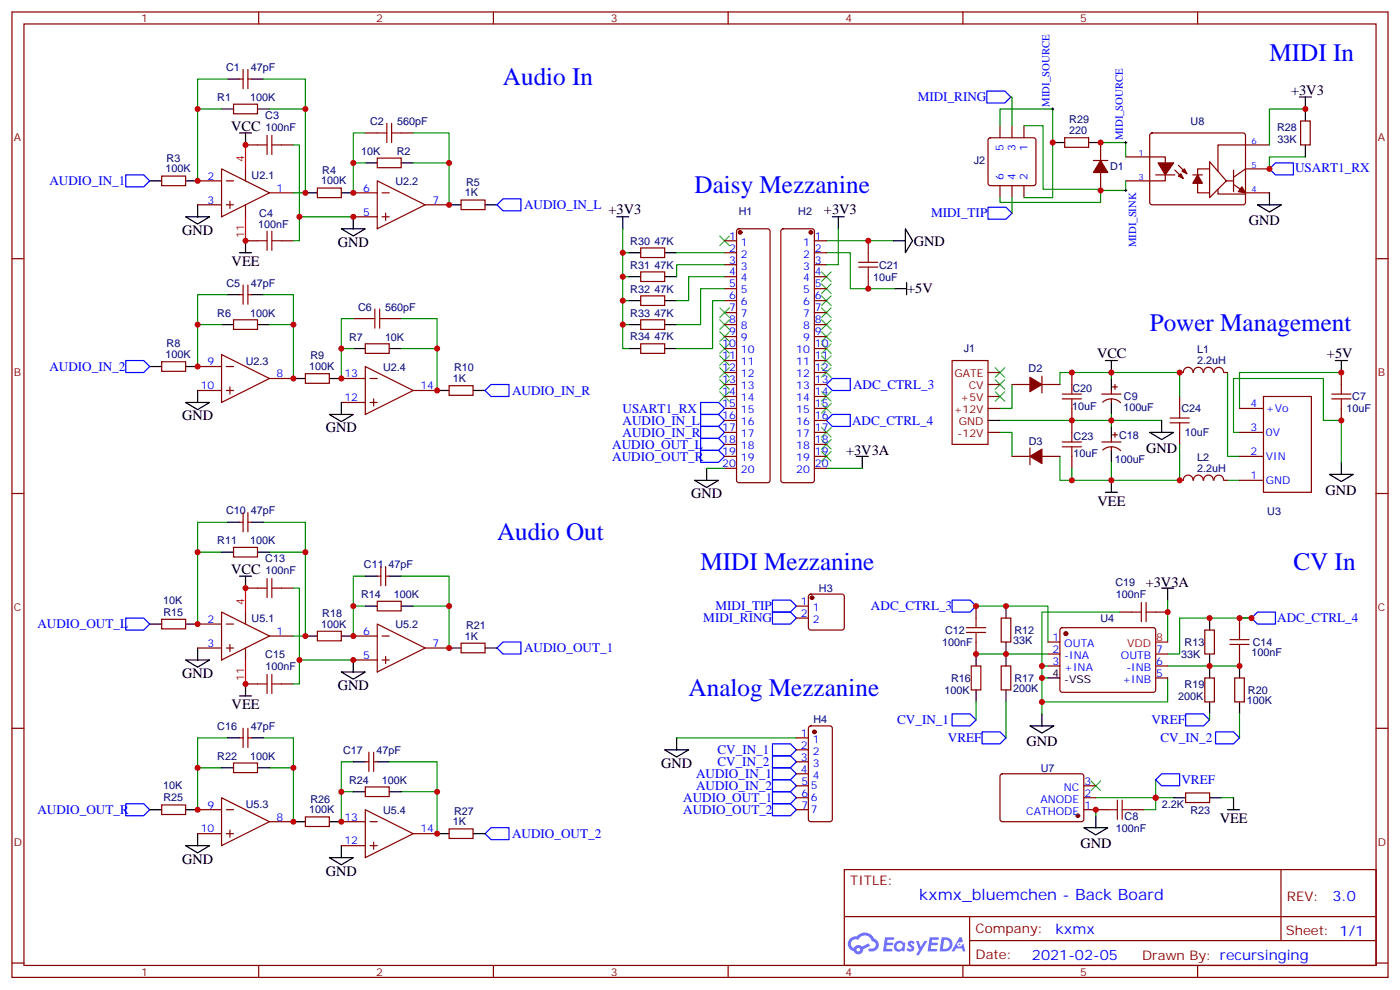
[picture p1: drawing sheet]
<svg xmlns="http://www.w3.org/2000/svg" width="412mm" height="292mm" viewBox="0 0 412 292" stroke-linecap="round" stroke-linejoin="round" font-family="sans-serif">
<g fill="none" stroke="#870000" stroke-width=".35">
<path d="M3.5 3.5h405.4v284.4h-405.4zM7.1 7.1h398.2v277.2h-398.2zM76.2 3.5v3.6M145.3 3.5v3.6M214.5 3.5v3.6M283.6 3.5v3.6M352.8 3.5v3.6M3.5 76.2h3.6M405.3 76.2h3.6M3.5 145.3h3.6M405.3 145.3h3.6M3.5 214.5h3.6"/>
<path d="M405.3 214.5h3.6M248.7 256.1h156.6v28.2h-156.6zM377.3 256.1v20.9M248.7 270h156.5M285.6 277h119.6M285.6 270v14.1M3.5 283.6h3.6M76.2 284.3v3.6M145.3 284.3v3.6M214.5 284.3v3.6M283.6 284.3v3.6M352.8 284.3v3.6"/>
<path d="M405.3 283.6h3.6"/>
</g>
<g fill="#5487ff">
<path d="M267.7 277.3a1.22 1.22 0 0 1 1.7 .3l-.4 .5a.47 .47 0 0 0-.3-.4 .47 .47 0 0 0-.5 .2l.1 .3a1.14 1.14 0 0 1 .8 1.7 1.14 1.14 0 0 1-1.9 0l-.2-.2 .5-.5 .7 .4a.29 .29 0 0 0 .3-.3 .29 .29 0 0 0-.2-.3 1.04 1.04 0 0 1-.6-1.7z"/>
<path d="M260.7 276h2.4l.3 .2-.2 .5-1.8 .1-.1 .8h1.5l.3 .4-.3 .4h-1.6l-.2 1.1h1.7l.2 .3-.2 .3-2.6 .1z"/>
<path d="M273.8 276h2.4l.3 .2-.1 .5-1.8 .1-.2 .8h1.6l.3 .4-.4 .4h-1.6l-.1 1.1h1.7l.2 .3-.2 .3-2.6 .1z"/>
<path d="M282.6 276.1h.7l.3 1.2-.6 .3a.69 .69 0 0 0-1 .3 .69 .69 0 0 0 .4 1 .69 .69 0 0 0 .9-.7l.5-.2 .6 2.2h-.8l-.2-.9h-1.8l-.5 .9h-.8z"/>
<path d="M269.8 277.1h.8l.6 1.8 1.1-1.8h.9l-2.6 4.2h-.8l.9-1.5z"/>
<path d="M277.4 276.1l-.6 4.1h1.3a2.11 2.11 0 0 0 2.5-2.1 2.11 2.11 0 0 0-2.5-2zM278.1 276.8a1.39 1.39 0 0 1 1.7 1.4 1.39 1.39 0 0 1-1.8 1.3h-.3z"/>
<path d="M263.7 277.7a1.54 1.54 0 0 0-.1 2.1 1.54 1.54 0 0 0 2.2 .2l.6 .2 .3-2.3-.2-.2-.4-.1a1.49 1.49 0 0 0-2.4 .1zM264 278.7a.94 .94 0 0 1 1.8 0 .94 .94 0 0 1-1.8 0z"/>
<path d="M250.4 276.4a2.18 2.18 0 0 0 1.1 3.7 1.44 1.44 0 0 0 1.6 1 1.44 1.44 0 0 0 1.2-1.5l2-1-.5-.8-1.9 1a1.47 1.47 0 0 0-2.4 .4 1.39 1.39 0 0 1-.7-1.9 1.39 1.39 0 0 1 2-.5 2.12 2.12 0 0 1 2.2-1.3 2.12 2.12 0 0 1 1.9 1.7 1.14 1.14 0 0 1 1.1 1.4 1.14 1.14 0 0 1-1.7 .8 .43 .43 0 0 0-.5 .3 .43 .43 0 0 0 .4 .5 1.98 1.98 0 0 0 2.5-1.2 1.98 1.98 0 0 0-1.2-2.5 3.1 3.1 0 0 0-5.3-.7l-.9 .1zM252.3 279.7a.55 .55 0 0 1 1.1 0 .55 .55 0 0 1-1.1 0z"/>
<circle cx="282.6" cy="278.1" r=".26"/>
</g>
<g fill="none" stroke="#008700" stroke-width=".35">
<path d="M65.3 32.1h-7.1v21.2M67 23.3h-8.8v8.8M77.6 23.3h12.4v8.8M79.4 32.1h10.6v24.7h-3.6M107.6 39.2h-3.5v8.8M121.7 39.2h10.6v8.8M294.6 37v-4.9h15.5v26.1h-8.5M297.7 28.6h.4v8.4M301.6 37h5.7v18.7h16.9v3.9h-29.6v-1.4M384.5 32.1h-10.6v10.6M86.4 42.7h1.8v28.2h-1.8M107.6 48h-3.5v8.8"/>
<path d="M121.7 48h10.6v12.3M298.1 58.2v4.6M324.2 42h7.4v4.2M331.6 53.3v2.8h-7.4M384.5 46.2h-10.6v3.5M88.2 63.9h15.9M183.4 67.4v7h1.8M183.4 74.4v7.1h1.8M199.3 74.4h14.1M213.4 78h-14.1v3.5M243.4 74.4h7.1v10.6h13M243.4 70.9h19.8"/>
<path d="M246.9 67.4v10.6h-3.5M65.3 95.6h-7.1v12.4M67 86.8h-8.8v8.8M77.6 86.8h8.8v8.8M79.4 95.6h7v15.9M104.1 93.8h-3.6v8.9M118.2 93.8h10.6v8.9M183.4 81.5v7h1.8M183.4 88.5v7.1h1.8M183.4 95.6v7.1h1.8M213.4 81.5h-10.6v7h-3.5M213.4 85h-7v10.6h-7.1"/>
<path d="M213.4 88.5h-3.5v14.2h-10.6M104.1 102.7h-3.6v8.8M118.2 102.7h10.6v12.3M298.1 113.2v7.1h-3.5M312.2 113.2v-3.5h35.3v7.1M327.4 109.7v1.8M361.6 109.7v24.7h3.5M395.1 109.7h-30v10.6M208.1 137.9h5.3M243.4 137.9h10.6M294.6 127.4h3.5v7M294.6 123.8h47.6"/>
<path d="M312.2 134.4v7.1h15.2M315.7 137.9v3.6M327.4 122.1v3.5M327.4 136.2v5.3M347.5 130.9v10.6h-20.1M365.1 127.4h-1.7v-15.9h26.4v12.3h5.3v12.4M67 153.8h-8.8v8.8M77.6 153.8h12.4v8.8M361.6 141.5h3.5M65.3 162.6h-7.1v21.2M79.4 162.6h10.6v24.7h-3.6M86.4 173.2h1.8v28.2h-1.8"/>
<path d="M107.6 169.7h-3.5v8.8M107.6 178.5h-3.5v8.8M118.2 169.7h14.1v8.8M121.7 178.5h10.6v12.4M287.5 178.5h21.2v10.6M344 176.7v12.4M88.2 194.4h15.9M287.5 192.6h21.2M308.7 196.1h-1.8v3.6M308.7 199.7h-1.8v10.6M329.8 180.3h-22.9v15.8M344 199.7v7h-37.1"/>
<path d="M344 196.1h21.1M365.1 182h3.6h-21.2v10.6h-3.5M67 217.3h-8.8v8.8M77.6 217.3h8.8v8.8M199.3 217.3h35.3M287.5 206.7v5.3M296.3 206.7v10.6M356.3 210.3v1.7M365.1 210.3v7M65.3 226.1h-7.1v12.4M79.4 226.1h7v15.9M104.1 224.4h-3.6v8.8"/>
<path d="M104.1 233.2h-3.6v8.8M114.7 224.4h14.1v8.8M118.2 233.2h10.6v12.3M322.8 234.9h22.9M322.8 238.5v1.7M340.4 229.7v8.8h-3.5M359.8 234.9h3.6"/>
</g>
<g fill="none" stroke="#3c3" stroke-width=".35">
<path d="M212 69.5l2.8 2.8M214.8 69.5l-2.8 2.8M212 94.2l2.8 2.8M212 97.7l2.8 2.8M212 90.7l2.8 2.8M214.8 94.2l-2.8 2.8M214.8 97.7l-2.8 2.8M214.8 90.7l-2.8 2.8M242 80.1l2.8 2.8M242 83.6l2.8 2.8M242 87.1l2.8 2.9M242 90.7l2.8 2.8"/>
<path d="M242 94.2l2.8 2.8M242 97.7l2.8 2.8M244.8 80.1l-2.8 2.8M244.8 83.6l-2.8 2.8M244.8 87.1l-2.8 2.9M244.8 90.7l-2.8 2.8M244.8 94.2l-2.8 2.8M244.8 97.7l-2.8 2.8M212 101.2l2.8 2.9M212 104.8l2.8 2.8M212 108.3l2.8 2.8M212 111.8l2.8 2.9"/>
<path d="M212 115.4l2.8 2.8M214.8 101.2l-2.8 2.9M214.8 104.8l-2.8 2.8M214.8 108.3l-2.8 2.8M214.8 111.8l-2.8 2.9M214.8 115.4l-2.8 2.8M242 101.2l2.8 2.9M242 104.8l2.8 2.8M242 108.3l2.8 2.8M242 115.4l2.8 2.8M242 118.9l2.8 2.8M244.8 101.2l-2.8 2.9"/>
<path d="M244.8 104.8l-2.8 2.8M244.8 108.3l-2.8 2.8M244.8 115.4l-2.8 2.8M244.8 118.9l-2.8 2.8M293.2 111.8l2.8 2.9M293.2 108.3l2.8 2.8M293.2 115.4l2.8 2.8M296 111.8l-2.8 2.9M296 108.3l-2.8 2.8M296 115.4l-2.8 2.8M242 125.9l2.8 2.9M242 129.5l2.8 2.8"/>
<path d="M242 133l2.8 2.8M244.8 125.9l-2.8 2.9M244.8 129.5l-2.8 2.8M244.8 133l-2.8 2.8M321.4 230l2.8 2.8M324.2 230l-2.8 2.8"/>
</g>
<g fill="none" stroke="#000" stroke-width=".35">
<path d="M65.3 32.1h3.5M67 23.3h3.6M70.6 39.2h3.5M72.3 39.2v3.5M74.1 23.3h3.5M75.8 32.1h3.6M382.8 28.6h3.5M384.5 28.6v7M44.1 53.3h3.5M54.7 53.3h3.5M90 56.8h3.5M100.5 56.8h3.6"/>
<path d="M107.6 48h3.5M118.2 48h3.5M310.1 42h3.5M320.7 42h3.5M373.9 56.8v3.5M384.5 42.7v3.5M54.7 63.9h7l-3.5 2.1zM58.2 60.3v3.6M70.6 74.4h3.5M72.3 70.9v3.5M100.5 67.4h7.1l-3.5 2.1zM104.1 63.9v3.5"/>
<path d="M132.3 60.3h3.5M142.9 60.3h3.5M181.7 63.9h3.5M183.4 63.9v3.5M185.2 74.4h3.5M195.8 74.4h3.5M245.2 63.9h3.5M246.9 63.9v3.5M263.2 70.9h3.5M266.7 67.4l2.1 3.5-2.1 3.5zM370.4 60.3h7.1l-3.6 2.1zM65.3 95.6h3.5"/>
<path d="M67 86.8h3.6M74.1 86.8h3.5M75.8 95.6h3.6M185.2 95.6h3.5M185.2 81.5h3.5M185.2 88.5h3.5M195.8 95.6h3.5M195.8 81.5h3.5M195.8 88.5h3.5M263.5 85h3.6M267.1 83.3v3.5M44.1 108h3.5"/>
<path d="M54.7 118.5h7l-3.5 2.2zM54.7 108h3.5M58.2 115v3.5M86.4 111.5h3.6M97 111.5h3.5M100.5 118.5v3.6M104.1 102.7h3.5M114.7 102.7h3.5M128.8 115h3.5M139.3 115h3.6M185.2 102.7h3.5M195.8 102.7h3.5"/>
<path d="M325.6 106.2h3.5M327.4 106.2v3.5M327.4 111.5v3.5M327.4 118.5v3.6M393.3 106.2h3.6M395.1 106.2v3.5M97 122.1h7.1l-3.6 2.1zM208.1 137.9v3.6M252.2 134.4h3.6M254 134.4v3.5M291 123.8h3.6M327.4 125.6v3.5"/>
<path d="M327.4 132.6v3.6M338.7 127.4h7l-3.5 2.1zM342.2 123.8v3.6M391.6 139.7h7l-3.5 2.1zM395.1 136.2v3.5M67 153.8h3.6M74.1 153.8h3.5M204.6 141.5h7.1l-3.6 2.1zM325.6 145h3.5M327.4 141.5v3.5M65.3 162.6h3.5M70.6 169.7h3.5"/>
<path d="M72.3 169.7v3.5M75.8 162.6h3.6M107.6 169.7h3.5M107.6 178.5h3.5M114.7 169.7h3.5M118.2 178.5h3.5M296.3 178.5v3.5M342.2 173.2h3.5M344 173.2v3.5M44.1 183.8h3.5M54.7 194.4h7l-3.5 2.1zM54.7 183.8h3.5"/>
<path d="M58.2 190.9v3.5M90 187.3h3.5M100.5 197.9h7.1l-3.5 2.1zM100.5 187.3h3.6M104.1 194.4v3.5M132.3 190.9h3.5M142.9 190.9h3.5M287.5 192.6v3.5M296.3 189.1v7M308.7 199.7h3.5M356.3 182v3.6M356.3 192.6v7.1"/>
<path d="M365.1 196.1v3.6M67 217.3h3.6M70.6 205h3.5M72.3 201.4v3.6M74.1 217.3h3.5M199.3 217.3v3.5M287.5 203.2v3.5M296.3 203.2v3.5M303.4 213.8h7l-3.5 2.1zM306.9 210.3v3.5M356.3 206.7v3.6M365.1 206.7v3.6"/>
<path d="M44.1 238.5h3.5M54.7 238.5h3.5M65.3 226.1h3.5M75.8 226.1h3.6M104.1 233.2h3.5M104.1 224.4h3.5M111.1 224.4h3.6M114.7 233.2h3.5M195.8 220.8h7l-3.5 2.2zM345.7 234.9h3.5M356.3 234.9h3.5M361.6 238.5h3.5"/>
<path d="M363.4 234.9v3.6M54.7 249.1h7l-3.5 2.1zM58.2 245.5v3.6M86.4 242h3.6M97 252.6h7.1l-3.6 2.1zM97 242h3.5M100.5 249.1v3.5M128.8 245.5h3.5M139.3 245.5h3.6M319.3 243.8h7l-3.5 2.1zM322.8 240.2v3.6"/>
</g>
<g fill="none" stroke="#870000" stroke-width=".35">
<path d="M68.8 30.7h7v2.8h-7zM70.6 23.3h1M71.6 20.5v5.6M73 20.5v5.6M73 23.3h1.1M107.6 39.2h3.5M118.2 39.2h3.5M294.6 37v3.6M298.1 37v3.6M301.6 37v3.6M338.9 39.4l.5-.2h26.8l.5 .2 .2 .5-.1 20-.6 .4h-27.1l-.4-.7v-19.7zM383.1 35.6h2.8v7.1h-2.8z"/>
<path d="M47.6 51.9h7.1v2.8h-7.1zM58.2 53.3h7.1M65.3 49.7l14.1 7.1-14.1 7.1zM66.7 53.3h2.1M67.7 59.3v2.1M72.3 49.7v3.6M72.3 42.7h3.5M79.4 56.8h7M82.9 42.7h3.5M93.5 55.4h7v2.8h-7zM104.1 56.8h7M111.1 46.6h7.1v2.8h-7.1z"/>
<path d="M111.1 53.3l14.1 7-14.1 7.1zM112.5 56.8h2.2M135.8 58.9h7.1v2.8h-7.1zM291.3 40.8l.4-.2h12.7l.5 .2 .3 .5v12.7l-.3 .5-.5 .2h-12.7l-.5-.3-.2-.4v-12.7zM294.6 54.7v3.5M298.1 54.7v3.5M301.6 54.7v3.5M313.6 40.6h7.1v2.8h-7.1zM322.1 47.3h4.2M324.2 42v5.3M324.2 50.8v5.3M331.6 46.2h11.7v7.1h-11.7"/>
<path d="M340.4 51.5h5.7M346.1 50.1l2.4 2.5M347.1 48.7l2.5 2.5M351.4 51.5h2.8M352.8 51.2v5.6h3.5M356.3 47.6l4.9 5.7-4.9 4.9zM356.3 49.7h-3.5v1.8M358.8 55.7v1.5h8.1M361.2 53.3h2.2M363.4 54.3l3.5 2.5h7M363.4 50.1v6.3M373.9 42.7h-15.1v7.7"/>
<path d="M373.9 49.7h-7l-3.5 2.5M58.2 60.3h7.1M66.7 60.3h2.1M72.3 60.3v3.6M72.3 70.9h3.5M82.9 70.9h3.5M104.1 63.9h7M112.5 63.9h2.2M113.6 62.8v2.1M125.2 60.3h7.1M188.7 73h7.1v2.8h-7.1zM213.4 70.9h3.6"/>
<path d="M213.4 74.4h3.6M213.4 78h3.6M217.2 67.6l.5-.2h8.4l.5 .2 .2 .5v73.4l-.2 .5-.5 .2h-8.4l-.5-.3-.2-.4v-73.4zM230.2 67.6l.5-.2h8.5l.5 .2 .2 .5v73.4l-.2 .5-.5 .2h-8.5l-.5-.3-.2-.4v-73.4zM239.9 70.9h3.5M239.9 74.4h3.5M239.9 78h3.5M255.8 70.9v3.5M68.8 94.2h7v2.8h-7zM70.6 86.8h1M71.6 84v5.6M73 84v5.6"/>
<path d="M73 86.8h1.1M104.1 93.8h3.5M114.7 93.8h3.5M188.7 80.1h7.1v2.8h-7.1zM188.7 87.1h7.1v2.9h-7.1zM188.7 94.2h7.1v2.8h-7.1zM213.4 81.5h3.6M213.4 85h3.6M213.4 88.5h3.6M213.4 92.1h3.6M213.4 95.6h3.6M213.4 99.1h3.6"/>
<path d="M239.9 81.5h3.5M239.9 85h3.5M239.9 88.5h3.5M239.9 92.1h3.5M239.9 95.6h3.5M239.9 99.1h3.5M255.8 81.5v3.5M47.6 106.5h7.1v2.9h-7.1zM58.2 108h7.1M58.2 115h7.1M65.3 104.4l14.1 7.1-14.1 7zM66.7 108h2.1"/>
<path d="M66.7 115h2.1M67.7 113.9v2.2M79.4 111.5h7M90 110.1h7v2.8h-7zM100.5 111.5h7.1M100.5 118.5h7.1M107.6 101.2h7.1v2.9h-7.1zM107.6 108l14.1 7-14.1 7.1zM109 111.5h2.1M109 118.5h2.1M110.1 117.5v2.1M121.7 115h7.1"/>
<path d="M132.3 113.6h7v2.8h-7zM188.7 101.2h7.1v2.9h-7.1zM213.4 116.8h3.6M213.4 113.2h3.6M213.4 109.7h3.6M213.4 102.7h3.6M213.4 106.2h3.6M239.9 116.8h3.5M239.9 113.2h3.5M239.9 109.7h3.5M239.9 102.7h3.5M239.9 106.2h3.5"/>
<path d="M280.5 106.2h10.5v24.7h-10.5zM291 116.8h3.6M291 113.2h3.6M291 109.7h3.6M298.1 113.2h5.3M306.9 110.8v4.9M306.9 113.2h5.3M315.7 109.7v3.5M324.6 116.1h5.6M324.8 118.4a3.8 3.8 0 0 1 5.3 .2M327.4 115v1.1M327.4 117.5v1"/>
<path d="M327.7 113.9h1.4M328.4 113.2v1.5M347.5 109.7h1M347.5 116.8v3.5M348.6 109.7a1.41 1.41 0 0 1 1.4-1.5 1.41 1.41 0 0 1 1.4 1.5M351.6 109.7a1.41 1.41 0 0 1 1.4-1.5 1.41 1.41 0 0 1 1.4 1.5M354.6 109.7a1.41 1.41 0 0 1 1.4-1.5 1.41 1.41 0 0 1 1.4 1.5M357.6 109.7a1.41 1.41 0 0 1 1.4-1.5 1.41 1.41 0 0 1 1.4 1.5M360.5 109.7h1.1M372.2 116.8h14.1v28.2h-14.1zM395.1 109.7v3.5M213.4 127.4h3.6"/>
<path d="M213.4 120.3h3.6M213.4 123.8h3.6M213.4 130.9h3.6M213.4 134.4h3.6M213.4 137.9h3.6M239.9 127.4h3.5M239.9 120.3h3.5M239.9 123.8h3.5M239.9 130.9h3.5M239.9 134.4h3.5M239.9 137.9h3.5M291 127.4h3.6"/>
<path d="M291 120.3h3.6M298.1 134.4h5.3M303.4 131.9v5M306.9 134.4h5.3M315.7 120.3v7.1M315.7 134.4v3.5M324.6 130.2h5.6M324.8 132.6a3.8 3.8 0 0 1 5.3 .1M327.4 129.1v1.1M327.4 131.6v1M327.7 128.1h1.4M328.4 127.4v1.4"/>
<path d="M347.5 127.4v3.5M365.1 127.4h7.1M365.1 120.3h7.1M365.1 134.4h7.1M395.1 120.3v3.5M70.6 153.8h1M71.6 151v5.6M73 151v5.6M73 153.8h1.1M347.5 141.5h1M348.6 141.4a1.41 1.41 0 0 1 1.4-1.5 1.41 1.41 0 0 1 1.4 1.5M351.6 141.4a1.41 1.41 0 0 1 1.4-1.5 1.41 1.41 0 0 1 1.4 1.5"/>
<path d="M354.6 141.4a1.41 1.41 0 0 1 1.4-1.5 1.41 1.41 0 0 1 1.4 1.5M357.6 141.4a1.41 1.41 0 0 1 1.4-1.5 1.41 1.41 0 0 1 1.4 1.5M360.5 141.5h1.1M365.1 141.5h7.1M68.8 161.2h7v2.8h-7zM72.3 173.2h3.5M82.9 173.2h3.5M111.1 177.1h7.1v2.8h-7.1zM111.1 169.7h1.1M112.2 166.9v5.6M113.6 166.9v5.6M113.6 169.7h1.1"/>
<path d="M234.6 178.5h3.5M238.4 175.2l.4-.2h9.2l.5 .2 .2 .5v9.2l-.2 .5-.5 .2h-9.2l-.5-.3-.2-.4v-9.2zM287.5 178.5v3.5M47.6 182.4h7.1v2.8h-7.1zM58.2 190.9h7.1M58.2 183.8h7.1M65.3 180.3l14.1 7-14.1 7.1zM66.7 190.9h2.1M66.7 183.8h2.1M67.7 189.8v2.1M72.3 180.3v3.5M72.3 190.9v3.5"/>
<path d="M79.4 187.3h7M93.5 185.9h7v2.8h-7zM104.1 187.3h7M104.1 194.4h7M111.1 183.8l14.1 7.1-14.1 7zM112.5 187.3h2.2M112.5 194.4h2.2M113.6 193.3v2.1M125.2 190.9h7.1M135.8 189.4h7.1v2.9h-7.1zM234.6 182h3.5M286.1 196.1h2.8v7.1h-2.8z"/>
<path d="M287.5 189.1v3.5M294.9 182h2.8v7.1h-2.8zM294.9 196.1h2.8v7.1h-2.8zM308.7 189.1h3.5M308.7 192.6h3.5M308.7 196.1h3.5M312.4 185.1l.5-.2h27.1l.4 .7v17.9l-.7 .4-27.1-.1-.4-.6v-17.6zM329.8 180.3h3.6M340.4 192.6h3.6M340.4 196.1h3.6M340.4 199.7h3.6M340.4 180.3h3.6"/>
<path d="M354.9 185.6h2.8v7h-2.8zM354.9 199.7h2.8v7h-2.8zM363.7 199.7h2.8v7h-2.8zM365.1 182v3.6M365.1 192.6v3.5M70.6 217.3h1M71.6 214.5v5.6M72.3 201.4h3.5M73 214.5v5.6M73 217.3h1.1M82.9 201.4h3.5M234.6 217.3h3.5"/>
<path d="M238.4 214l.4-.2h5.7l.6 .4 .1 27.1-.3 .5-.4 .2h-5.7l-.5-.2-.2-.5v-26.8zM47.6 237.1h7.1v2.8h-7.1zM58.2 238.5h7.1M65.3 234.9l14.1 7.1-14.1 7.1zM66.7 238.5h2.1M68.8 224.7h7v2.8h-7zM107.6 231.8h7.1v2.8h-7.1zM107.6 238.5l14.1 7-14.1 7.1zM107.6 224.4h1.1M108.7 221.5v5.7M110.1 221.5v5.7M110.1 224.4h1"/>
<path d="M234.6 238.5h3.5M234.6 234.9h3.5M234.6 231.4h3.5M234.6 224.4h3.5M234.6 220.8h3.5M234.6 227.9h3.5M294.8 228.1l.5-.2h23.5l.5 .7-.1 13-.6 .4-23.6-.1-.4-.6v-12.7zM319.3 238.5h7M319.3 234.9h3.5M319.3 231.4h3.5M333.4 238.5h3.5M349.2 233.5h7.1v2.9h-7.1z"/>
<path d="M58.2 245.5h7.1M66.7 245.5h2.1M67.7 244.5v2.1M79.4 242h7M90 240.6h7v2.8h-7zM100.5 242h7.1M100.5 249.1h7.1M109 242h2.1M109 249.1h2.1M110.1 248v2.1M121.7 245.5h7.1M132.3 244.1h7v2.8h-7z"/>
</g>
<g fill="none" stroke="#00f" stroke-width=".35">
<path d="M290.7 26.8h5.3l1.7 1.8-1.7 1.7h-5.3zM37 51.5h5.3l1.8 1.8-1.8 1.7h-5.3zM373.9 49.7l1.8-1.7h5.3v3.5h-5.3zM146.4 60.3l1.8-1.7h5.3v3.5h-5.3zM291 61h5.3l1.8 1.8-1.8 1.8h-5.3zM37 106.2h5.3l1.8 1.8-1.8 1.7h-5.3zM142.9 115l1.7-1.8h5.3v3.6h-5.3zM206.4 118.5h5.3l1.7 1.8-1.7 1.8h-5.3zM243.4 113.2l1.8-1.7h5.3v3.5h-5.3zM206.4 132.6h5.3l1.7 1.8-1.7 1.8h-5.3zM206.4 129.1h5.3l1.7 1.8-1.7 1.7h-5.3zM206.4 125.6h5.3l1.7 1.8-1.7 1.7h-5.3z"/>
<path d="M206.4 122.1h5.3l1.7 1.7-1.7 1.8h-5.3zM243.4 123.8l1.8-1.7h5.3v3.5h-5.3zM227.5 176.7h5.3l1.8 1.8-1.8 1.8h-5.3zM280.5 176.7h5.3l1.7 1.8-1.7 1.8h-5.3zM37 182h5.3l1.8 1.8-1.8 1.8h-5.3zM146.4 190.9l1.8-1.8h5.3v3.5h-5.3zM227.5 180.3h5.3l1.8 1.7-1.8 1.8h-5.3zM368.7 182l1.7-1.7h5.3v3.5h-5.3zM227.5 219.1h5.3l1.8 1.7-1.8 1.8h-5.3zM280.5 210.3h5.3l1.7 1.7-1.7 1.8h-5.3zM289.3 215.5h5.3l1.7 1.8-1.7 1.8h-5.3zM349.2 210.3h5.3l1.8 1.7-1.8 1.8h-5.3z"/>
<path d="M358.1 215.5h5.3l1.7 1.8-1.7 1.8h-5.3zM37 236.7h5.3l1.8 1.8-1.8 1.7h-5.3zM227.5 226.1h5.3l1.8 1.8-1.8 1.8h-5.3zM227.5 229.7h5.3l1.8 1.7-1.8 1.8h-5.3zM227.5 233.2h5.3l1.8 1.7-1.8 1.8h-5.3zM227.5 236.7h5.3l1.8 1.8-1.8 1.7h-5.3zM227.5 222.6h5.3l1.8 1.8-1.8 1.7h-5.3zM340.4 229.7l1.8-1.8h5.3v3.5h-5.3zM142.9 245.5l1.7-1.7h5.3v3.5h-5.3z"/>
</g>
<g fill="none" stroke="#a10000" stroke-width=".35">
<path d="M78.7 39.9v5.6M80.1 39.9v5.6M111.1 39.2h2.8M113.9 36.3v5.7M115.4 39.2h2.8M115.4 36.3v5.7M75.8 42.7h2.9M80.1 42.7h2.8M75.8 70.9h2.9M78.7 68.1v5.6M80.1 70.9h2.8M80.1 68.1v5.6"/>
<path d="M252.9 78.7h5.7M252.9 77.3h5.7M255.8 74.4v2.9M255.8 78.7v2.8M107.6 93.8h2.8M110.4 91v5.7M111.8 93.8h2.9M111.8 91v5.7M312.9 117.5h5.7M312.9 116.1h5.7M315.7 113.2v2.9M315.7 117.5v2.8"/>
<path d="M392.3 117.5h5.6M392.3 116.1h5.6M395.1 113.2v2.9M395.1 117.5v2.8M312.9 131.6h5.7M312.9 130.2h5.7M315.7 127.4v2.8M315.7 131.6v2.8M344.7 124.5h5.6M344.7 123.1h5.6M347.5 120.3v2.8M347.5 124.5v2.9"/>
<path d="M75.8 173.2h2.9M78.7 170.4v5.6M80.1 170.4v5.6M80.1 173.2h2.8M336.2 177.4v5.7M337.6 177.4v5.7M78.7 198.6v5.7M80.1 198.6v5.7M284.7 186.3h5.6M284.7 184.9h5.6M287.5 182v2.9M287.5 186.3v2.8"/>
<path d="M333.4 180.3h2.8M337.6 180.3h2.8M362.3 189.8h5.6M362.3 188.4h5.6M365.1 185.6v2.8M365.1 189.8v2.8M75.8 201.4h2.9M80.1 201.4h2.8M326.3 238.5h2.8M329.1 235.7v5.6M330.6 238.5h2.8M330.6 235.7v5.6"/>
</g>
<g fill="#870000" stroke="#870000" stroke-width=".35">
<path d="M365.8 55l1.1 1.8-2.1-.4z"/>
<path d="M347.1 51.9l.7-.7 .7 1.4z"/>
<path d="M348.9 49.7l.7 1.5-1.4-.8z"/>
<path d="M341.1 48h4.6l-2.4 3.5z"/>
<path d="M352.8 51.5l1.4 2.5h-2.8z"/>
<path d="M303.4 111.1l3.5 2.1-3.5 2.2z"/>
<path d="M303.4 134.4l3.5-2.1v4.2z"/>
<path d="M324.2 47.3l2.1 3.5h-4.2z"/>
<circle cx="314" cy="186.6" r=".53"/>
<circle cx="317.5" cy="240.2" r=".53"/>
<circle cx="218" cy="68.4" r=".53"/>
<circle cx="238.8" cy="68.4" r=".53"/>
<circle cx="239.2" cy="176" r=".53"/>
<circle cx="239.9" cy="215.5" r=".53"/>
</g>
<path d="M72.3 42.7v7M72.3 63.9v7M72.3 173.2v7.1M72.3 194.4v7M340.4 189.1h3.6" fill="none" stroke="#f00" stroke-width=".35"/>
<path d="M309.7 32.1h.7M310.1 31.8v.7M331.3 56.1h.7M331.3 42h.7M331.6 41.6v.7M331.6 55.7v.7" fill="none" stroke="#000" stroke-width=".29"/>
<g fill="#c00">
<circle cx="306.9" cy="196.1" r=".88"/>
<circle cx="104.1" cy="63.9" r=".88"/>
<circle cx="88.2" cy="63.9" r=".88"/>
<circle cx="90" cy="56.8" r=".88"/>
<circle cx="132.3" cy="178.5" r=".88"/>
<circle cx="104.1" cy="178.5" r=".88"/>
<circle cx="128.8" cy="233.2" r=".88"/>
<circle cx="86.4" cy="226.1" r=".88"/>
<circle cx="58.2" cy="226.1" r=".88"/>
<circle cx="90" cy="162.6" r=".88"/>
<circle cx="58.2" cy="162.6" r=".88"/>
<circle cx="86.4" cy="242" r=".88"/>
<circle cx="100.5" cy="242" r=".88"/>
<circle cx="100.5" cy="233.2" r=".88"/>
<circle cx="104.1" cy="187.3" r=".88"/>
<circle cx="132.3" cy="190.9" r=".88"/>
<circle cx="128.8" cy="245.5" r=".88"/>
<circle cx="128.8" cy="115" r=".88"/>
<circle cx="132.3" cy="60.3" r=".88"/>
<circle cx="104.1" cy="56.8" r=".88"/>
<circle cx="100.5" cy="102.7" r=".88"/>
<circle cx="100.5" cy="111.5" r=".88"/>
<circle cx="86.4" cy="111.5" r=".88"/>
<circle cx="58.2" cy="107.9" r=".88"/>
<circle cx="58.2" cy="32.1" r=".88"/>
<circle cx="58.2" cy="53.3" r=".88"/>
<circle cx="356.3" cy="196.1" r=".88"/>
<circle cx="296.3" cy="192.6" r=".88"/>
<circle cx="306.9" cy="199.7" r=".88"/>
<circle cx="340.4" cy="234.9" r=".88"/>
<circle cx="306.9" cy="206.7" r=".88"/>
<circle cx="356.3" cy="182" r=".88"/>
<circle cx="296.3" cy="178.5" r=".88"/>
<circle cx="58.2" cy="95.6" r=".88"/>
<circle cx="86.4" cy="95.6" r=".88"/>
<circle cx="128.8" cy="102.7" r=".88"/>
<circle cx="104.1" cy="48" r=".88"/>
<circle cx="132.3" cy="48" r=".88"/>
<circle cx="90" cy="32.1" r=".88"/>
<circle cx="90" cy="187.3" r=".88"/>
<circle cx="88.2" cy="194.4" r=".88"/>
<circle cx="104.1" cy="194.4" r=".88"/>
<circle cx="384.5" cy="32.1" r=".88"/>
<circle cx="373.9" cy="49.7" r=".88"/>
<circle cx="315.7" cy="123.8" r=".88"/>
<circle cx="315.7" cy="109.7" r=".88"/>
<circle cx="344" cy="180.3" r=".88"/>
<circle cx="72.3" cy="201.4" r=".88"/>
<circle cx="72.3" cy="173.2" r=".88"/>
<circle cx="72.3" cy="42.7" r=".88"/>
<circle cx="72.3" cy="70.9" r=".88"/>
<circle cx="365.1" cy="182" r=".88"/>
<circle cx="365.1" cy="196.1" r=".88"/>
<circle cx="287.5" cy="178.5" r=".88"/>
<circle cx="287.5" cy="192.6" r=".88"/>
<circle cx="368.7" cy="182" r=".88"/>
<circle cx="58.2" cy="238.5" r=".88"/>
<circle cx="58.2" cy="183.8" r=".88"/>
<circle cx="347.5" cy="109.7" r=".88"/>
<circle cx="322.8" cy="238.5" r=".88"/>
<circle cx="183.4" cy="74.4" r=".88"/>
<circle cx="183.4" cy="81.5" r=".88"/>
<circle cx="183.4" cy="88.5" r=".88"/>
<circle cx="183.4" cy="95.6" r=".88"/>
<circle cx="395.1" cy="123.8" r=".88"/>
<circle cx="395.1" cy="109.7" r=".88"/>
<circle cx="347.5" cy="141.5" r=".88"/>
<circle cx="315.7" cy="141.5" r=".88"/>
<circle cx="327.4" cy="109.7" r=".88"/>
<circle cx="327.4" cy="123.8" r=".88"/>
<circle cx="327.4" cy="141.5" r=".88"/>
<circle cx="255.8" cy="85" r=".88"/>
<circle cx="255.8" cy="70.9" r=".88"/>
<circle cx="310.1" cy="42" r=".88"/>
<circle cx="324.2" cy="56.1" r=".88"/>
<circle cx="324.2" cy="42" r=".88"/>
</g>
<g font-size="7.4" fill="#00f">
<text x="373.9" y="18">MIDI In</text>
<text x="148.2" y="25">Audio In</text>
<text x="204.6" y="56.8">Daisy Mezzanine</text>
<text x="338.7" y="97.4">Power Management</text>
<text x="146.4" y="159.1">Audio Out</text>
<text x="206.4" y="167.9">MIDI Mezzanine</text>
<text x="381" y="167.9">CV In</text>
<text x="202.8" y="205">Analog Mezzanine</text>
</g>
<text font-size="4.6" fill="#00f" x="270.8" y="265.1">kxmx_bluemchen - Back Board</text>
<g font-size="4.2">
<text x="380.3" y="27.9">+3V3</text>
<text x="68.1" y="38.5">VCC</text>
<text x="179.2" y="63.1">+3V3</text>
<text x="242.7" y="63.1">+3V3</text>
<text x="53.6" y="69.1">GND</text>
<text x="367.9" y="66.4">GND</text>
<text x="99.5" y="72.7">GND</text>
<text x="269.2" y="72.3">GND</text>
<text x="68.2" y="78.4">VEE</text>
<text x="267.2" y="86.4">+5V</text>
<text x="323.1" y="105.5">VCC</text>
<text x="390.9" y="105.5">+5V</text>
<text x="53.6" y="123.8">GND</text>
<text x="96" y="127.4">GND</text>
<text x="249.2" y="134">+3V3A</text>
<text x="337.6" y="133.4">GND</text>
<text x="203.6" y="146.8">GND</text>
<text x="323.3" y="149">VEE</text>
<text x="390.5" y="145.9">GND</text>
<text x="68.1" y="169">VCC</text>
<text x="337.5" y="172.9">+3V3A</text>
<text x="53.6" y="199.7">GND</text>
<text x="99.5" y="203.2">GND</text>
<text x="68.2" y="208.9">VEE</text>
<text x="302.4" y="219.8">GND</text>
<text x="194.7" y="226.1">GND</text>
<text x="359.3" y="242.4">VEE</text>
<text x="318.2" y="249.8">GND</text>
<text x="53.6" y="254.4">GND</text>
<text x="96" y="257.9">GND</text>
</g>
<g font-size="4.2" fill="#00f">
<text x="392.5" y="265.4">3.0</text>
<text x="310.9" y="274.9">kxmx</text>
<text x="304" y="282.7">2021-02-05</text>
</g>
<g font-size="3.9" fill="#00f">
<text x="270.3" y="29.8">MIDI_RING</text>
<text x="381.5" y="50.5">USART1_RX</text>
<text x="14.5" y="54.5">AUDIO_IN_1</text>
<text x="154.4" y="61.6">AUDIO_IN_L</text>
<text x="274.2" y="64">MIDI_TIP</text>
<text x="14.5" y="109.2">AUDIO_IN_2</text>
<text x="150.8" y="116.3">AUDIO_IN_R</text>
<text x="251.3" y="114.5">ADC_CTRL_3</text>
<text x="183.4" y="125.1">AUDIO_IN_L</text>
<text x="183.4" y="121.6">USART1_RX</text>
<text x="251" y="125.1">ADC_CTRL_4</text>
<text x="183.4" y="128.6">AUDIO_IN_R</text>
<text x="180.3" y="135.7">AUDIO_OUT_R</text>
<text x="180.3" y="132.1">AUDIO_OUT_L</text>
<text x="210.8" y="179.7">MIDI_TIP</text>
<text x="256.6" y="179.7">ADC_CTRL_3</text>
<text x="11" y="185.1">AUDIO_OUT_L</text>
<text x="207.2" y="183.3">MIDI_RING</text>
<text x="376.2" y="183.3">ADC_CTRL_4</text>
<text x="154.4" y="192.1">AUDIO_OUT_1</text>
<text x="264.3" y="213.3">CV_IN_1</text>
<text x="339.2" y="213.3">VREF</text>
<text x="279.2" y="218.6">VREF</text>
<text x="341.9" y="218.6">CV_IN_2</text>
<text x="211.3" y="225.6">CV_IN_2</text>
<text x="211.4" y="222.1">CV_IN_1</text>
<text x="205" y="229.2">AUDIO_IN_1</text>
<text x="205" y="232.7">AUDIO_IN_2</text>
<text x="348" y="230.9">VREF</text>
<text x="11" y="239.7">AUDIO_OUT_R</text>
<text x="201.3" y="236.2">AUDIO_OUT_1</text>
<text x="201.3" y="239.7">AUDIO_OUT_2</text>
<text x="150.8" y="246.8">AUDIO_OUT_2</text>
</g>
<g font-size="3.9" fill="#800">
<text x="250.5" y="260.7">TITLE:</text>
<text x="379.1" y="265.4">REV:</text>
<text x="287.4" y="274.9">Company:</text>
<text x="378.7" y="275.5">Sheet: 1/1</text>
<text x="287.4" y="282.6">Date:</text>
<text x="336.4" y="282.7">Drawn By: recursinging</text>
</g>
<g font-size="3.2" fill="#800">
<text x="41.6" y="6.5">1</text>
<text x="110.8" y="6.5">2</text>
<text x="179.9" y="6.5">3</text>
<text x="249.1" y="6.5">4</text>
<text x="318.2" y="6.5">5</text>
<text x="4.1" y="41.6">A</text>
<text x="405.9" y="41.6">A</text>
<text x="4.1" y="110.8">B</text>
<text x="281.1" y="111.1">GATE</text>
<text x="405.9" y="110.8">B</text>
<text x="283" y="118.2">+5V</text>
<text x="285.4" y="114.7">CV</text>
<text x="280.9" y="121.7">+12V</text>
<text x="282.5" y="125.2">GND</text>
<text x="282.1" y="128.8">-12V</text>
<text x="4.1" y="179.9">C</text>
<text x="405.9" y="179.9">C</text>
<text x="4.1" y="249.1">D</text>
<text x="405.9" y="249.1">D</text>
<text x="41.6" y="287.3">1</text>
<text x="110.8" y="287.3">2</text>
<text x="179.9" y="287.3">3</text>
<text x="249.1" y="287.3">4</text>
<text x="318.2" y="287.3">5</text>
</g>
<g font-size="3.2" fill="#000080">
<text x="66.6" y="20.9">C1</text>
<text x="73.9" y="20.9">47pF</text>
<text x="64" y="29.8">R1</text>
<text x="73.7" y="29.7">100K</text>
<text x="78.2" y="35">C3</text>
<text x="78.2" y="38.5">100nF</text>
<text x="109" y="36.8">C2</text>
<text x="117" y="36.8">560pF</text>
<text x="315" y="39.5">220</text>
<text x="315" y="36.3">R29</text>
<text x="350.7" y="36.7">U8</text>
<text x="376.2" y="38.5">R28</text>
<text x="49.1" y="47.6">R3</text>
<text x="106.4" y="45.6">10K</text>
<text x="116.9" y="45.6">R2</text>
<text x="376.3" y="42.1">33K</text>
<text x="48.7" y="50.8">100K</text>
<text x="74.1" y="52.7">U2.1</text>
<text x="94.9" y="51.2">R4</text>
<text x="286.8" y="48.4">J2</text>
<text x="327" y="50.2">D1</text>
<text x="94.6" y="54.3">100K</text>
<text x="116.5" y="54.4">U2.2</text>
<text x="136.9" y="57.9">1K</text>
<text x="137.3" y="54.7">R5</text>
<text x="76.4" y="63.9">C4</text>
<text x="217.6" y="63.4">H1</text>
<text x="235.1" y="63.4">H2</text>
<text x="76" y="67">100nF</text>
<text x="185.7" y="72.1">R30</text>
<text x="192.8" y="72.1">47K</text>
<text x="185.7" y="79.1">R31</text>
<text x="192.8" y="79.1">47K</text>
<text x="257.3" y="82.6">10uF</text>
<text x="259" y="79.1">C21</text>
<text x="66.7" y="84.4">C5</text>
<text x="73.9" y="84.4">47pF</text>
<text x="185.7" y="86.2">R32</text>
<text x="192.8" y="86.2">47K</text>
<text x="64" y="93.2">R6</text>
<text x="73.7" y="93.3">100K</text>
<text x="105.5" y="91.5">C6</text>
<text x="113.5" y="91.5">560pF</text>
<text x="185.7" y="93.2">R33</text>
<text x="192.8" y="93.2">47K</text>
<text x="102.8" y="100.3">R7</text>
<text x="113.4" y="100.3">10K</text>
<text x="185.7" y="100.3">R34</text>
<text x="192.8" y="100.3">47K</text>
<text x="48.7" y="105.5">100K</text>
<text x="49.1" y="102.3">R8</text>
<text x="72.4" y="107.4">U2.3</text>
<text x="91.4" y="105.8">R9</text>
<text x="283.9" y="103.8">J1</text>
<text x="352.6" y="107.1">2.2uH</text>
<text x="352.6" y="104">L1</text>
<text x="91.1" y="109">100K</text>
<text x="112.9" y="109.1">U2.4</text>
<text x="133.4" y="112.5">1K</text>
<text x="133.7" y="109.4">R10</text>
<text x="303" y="109.4">D2</text>
<text x="315.9" y="115.4">C20</text>
<text x="331.1" y="117.9">C9</text>
<text x="398.3" y="117.9">C7</text>
<text x="315.9" y="120.7">10uF</text>
<text x="330.9" y="121.1">100uF</text>
<text x="348" y="121.4">C24</text>
<text x="396.6" y="121.4">10uF</text>
<text x="303" y="131">D3</text>
<text x="316.2" y="129.5">C23</text>
<text x="329.6" y="129.2">C18</text>
<text x="349" y="128.5">10uF</text>
<text x="316.2" y="134.5">10uF</text>
<text x="328.4" y="136.2">100uF</text>
<text x="352.6" y="135.7">L2</text>
<text x="352.6" y="138.9">2.2uH</text>
<text x="66.6" y="151.5">C10</text>
<text x="73.9" y="151.5">47pF</text>
<text x="373.3" y="151.7">U3</text>
<text x="64" y="160.3">R11</text>
<text x="73.7" y="160.3">100K</text>
<text x="78.2" y="165.5">C13</text>
<text x="107.2" y="167.3">C11</text>
<text x="114.5" y="167.3">47pF</text>
<text x="78.2" y="169.1">100nF</text>
<text x="328.6" y="172.6">C19</text>
<text x="48.1" y="177.8">10K</text>
<text x="106.3" y="176.2">R14</text>
<text x="116" y="176.2">100K</text>
<text x="241.2" y="174.3">H3</text>
<text x="328.7" y="176.2">100nF</text>
<text x="48.2" y="181.3">R15</text>
<text x="74.1" y="183.2">U5.1</text>
<text x="94.6" y="184.9">100K</text>
<text x="94.9" y="181.7">R18</text>
<text x="116.5" y="185">U5.2</text>
<text x="137.3" y="185.2">R21</text>
<text x="324.1" y="183.2">U4</text>
<text x="136.9" y="188.4">1K</text>
<text x="277.5" y="190.1">100nF</text>
<text x="278.4" y="186.6">C12</text>
<text x="298.4" y="189.8">33K</text>
<text x="298.8" y="186.6">R12</text>
<text x="348.9" y="190.1">R13</text>
<text x="369" y="190.1">C14</text>
<text x="78.2" y="193.8">C15</text>
<text x="78.2" y="197.3">100nF</text>
<text x="347.9" y="193.7">33K</text>
<text x="368.7" y="193.3">100nF</text>
<text x="280.2" y="200.7">R16</text>
<text x="298.4" y="203.9">200K</text>
<text x="298.8" y="200.7">R17</text>
<text x="348.9" y="202.5">R19</text>
<text x="278.2" y="204.3">100K</text>
<text x="347" y="206">200K</text>
<text x="367.2" y="207.4">100K</text>
<text x="367.6" y="204.3">R20</text>
<text x="64" y="215">C16</text>
<text x="73.9" y="215">47pF</text>
<text x="239.6" y="212.8">H4</text>
<text x="101.1" y="222">C17</text>
<text x="64" y="223.8">R22</text>
<text x="73.7" y="223.8">100K</text>
<text x="110.9" y="222">47pF</text>
<text x="306.5" y="227.3">U7</text>
<text x="48.1" y="232.5">10K</text>
<text x="102.8" y="230.8">R24</text>
<text x="112.5" y="230.8">100K</text>
<text x="48.2" y="236">R25</text>
<text x="72.4" y="237.9">U5.3</text>
<text x="91.1" y="239.5">100K</text>
<text x="91.4" y="236.4">R26</text>
<text x="112.9" y="239.7">U5.4</text>
<text x="133.7" y="239.9">R27</text>
<text x="342.3" y="237.9">2.2K</text>
<text x="350.7" y="239.7">R23</text>
<text x="133.4" y="243.1">1K</text>
<text x="328.7" y="244.9">100nF</text>
<text x="331.3" y="241.4">C8</text>
</g>
<g font-size="3.2" fill="#00f">
<text x="309.2" y="31.5" transform="rotate(-90 309.2 31.5)">MIDI_SOURCE</text>
<text x="330.7" y="41.4" transform="rotate(-90 330.7 41.4)">MIDI_SOURCE</text>
<text x="295.6" y="44.4" transform="rotate(-90 295.6 44.4)">5</text>
<text x="299.2" y="44.4" transform="rotate(-90 299.2 44.4)">3</text>
<text x="302.7" y="44.4" transform="rotate(-90 302.7 44.4)">1</text>
<text x="61.1" y="52.9">2</text>
<text x="295.6" y="52.9" transform="rotate(-90 295.6 52.9)">6</text>
<text x="299.2" y="52.9" transform="rotate(-90 299.2 52.9)">4</text>
<text x="302.7" y="52.9" transform="rotate(-90 302.7 52.9)">2</text>
<text x="61.1" y="60">3</text>
<text x="81.5" y="56.4">1</text>
<text x="107" y="56.4">6</text>
<text x="127.4" y="60">7</text>
<text x="107" y="63.5">5</text>
<text x="214.8" y="70.6">1</text>
<text x="240.1" y="70.6">1</text>
<text x="214.8" y="74.1">2</text>
<text x="214.8" y="77.6">3</text>
<text x="218.3" y="72.3">1</text>
<text x="218.3" y="75.8">2</text>
<text x="236.6" y="72.3">1</text>
<text x="236.6" y="75.8">2</text>
<text x="240.1" y="74.1">2</text>
<text x="240.1" y="77.6">3</text>
<text x="334.7" y="72.9" transform="rotate(-90 334.7 72.9)">MIDI_SINK</text>
<text x="214.8" y="81.1">4</text>
<text x="218.3" y="79.4">3</text>
<text x="218.3" y="82.9">4</text>
<text x="236.6" y="79.4">3</text>
<text x="236.6" y="82.9">4</text>
<text x="240.1" y="81.1">4</text>
<text x="214.8" y="84.7">5</text>
<text x="214.8" y="88.2">6</text>
<text x="218.3" y="86.4">5</text>
<text x="218.3" y="90">6</text>
<text x="236.6" y="86.4">5</text>
<text x="236.6" y="90">6</text>
<text x="240.1" y="84.7">5</text>
<text x="240.1" y="88.2">6</text>
<text x="214.8" y="91.7">7</text>
<text x="214.8" y="95.2">8</text>
<text x="218.3" y="93.5">7</text>
<text x="236.6" y="93.5">7</text>
<text x="240.1" y="91.7">7</text>
<text x="240.1" y="95.2">8</text>
<text x="214.8" y="98.8">9</text>
<text x="218.3" y="97">8</text>
<text x="218.3" y="100.5">9</text>
<text x="236.6" y="97">8</text>
<text x="236.6" y="100.5">9</text>
<text x="240.1" y="98.8">9</text>
<text x="61.1" y="107.6">9</text>
<text x="212.7" y="102.3">10</text>
<text x="212.7" y="105.8">11</text>
<text x="218.3" y="104.1">10</text>
<text x="218.3" y="107.6">11</text>
<text x="234.6" y="104.1">10</text>
<text x="234.6" y="107.6">11</text>
<text x="240.1" y="102.3">10</text>
<text x="240.1" y="105.8">11</text>
<text x="81.5" y="111.1">8</text>
<text x="101.4" y="111.1">13</text>
<text x="212.7" y="109.4">12</text>
<text x="212.7" y="112.9">13</text>
<text x="218.3" y="111.1">12</text>
<text x="234.6" y="111.1">12</text>
<text x="240.1" y="109.4">12</text>
<text x="240.1" y="112.9">13</text>
<text x="59.1" y="114.7">10</text>
<text x="101.4" y="118.2">12</text>
<text x="123.8" y="114.7">14</text>
<text x="212.7" y="116.4">14</text>
<text x="212.7" y="119.9">15</text>
<text x="218.3" y="114.7">13</text>
<text x="218.3" y="118.2">14</text>
<text x="234.6" y="114.7">13</text>
<text x="234.6" y="118.2">14</text>
<text x="240.1" y="116.4">14</text>
<text x="240.1" y="119.9">15</text>
<text x="368.4" y="119.9">4</text>
<text x="212.7" y="123.5">16</text>
<text x="218.3" y="121.7">15</text>
<text x="218.3" y="125.2">16</text>
<text x="234.6" y="121.7">15</text>
<text x="234.6" y="125.2">16</text>
<text x="240.1" y="123.5">16</text>
<text x="372.9" y="121.4">+Vo</text>
<text x="212.7" y="127">17</text>
<text x="212.7" y="130.5">18</text>
<text x="218.3" y="128.8">17</text>
<text x="234.6" y="128.8">17</text>
<text x="240.1" y="127">17</text>
<text x="240.1" y="130.5">18</text>
<text x="368.4" y="127">3</text>
<text x="372.9" y="128.4">0V</text>
<text x="212.7" y="134.1">19</text>
<text x="212.7" y="137.6">20</text>
<text x="218.3" y="132.3">18</text>
<text x="218.3" y="135.8">19</text>
<text x="234.6" y="132.3">18</text>
<text x="234.6" y="135.8">19</text>
<text x="240.1" y="134.1">19</text>
<text x="240.1" y="137.6">20</text>
<text x="368.4" y="134.1">2</text>
<text x="372.9" y="135.5">VIN</text>
<text x="218.3" y="139.3">20</text>
<text x="234.6" y="139.3">20</text>
<text x="368.4" y="141.1">1</text>
<text x="372.9" y="142.5">GND</text>
<text x="235.9" y="178.2">1</text>
<text x="239.4" y="179.9">1</text>
<text x="61.1" y="183.4">2</text>
<text x="235.9" y="181.7">2</text>
<text x="239.4" y="183.4">2</text>
<text x="61.1" y="190.5">3</text>
<text x="81.5" y="187">1</text>
<text x="107" y="187">6</text>
<text x="127.4" y="190.5">7</text>
<text x="310" y="188.7">1</text>
<text x="313.5" y="190.5">OUTA</text>
<text x="107" y="194">5</text>
<text x="310" y="192.3">2</text>
<text x="310" y="195.8">3</text>
<text x="313.5" y="194">-INA</text>
<text x="313.5" y="197.6">+INA</text>
<text x="330.2" y="194">OUTB</text>
<text x="331.8" y="197.6">-INB</text>
<text x="340.6" y="195.8">6</text>
<text x="340.6" y="192.3">7</text>
<text x="330.6" y="201.1">+INB</text>
<text x="340.6" y="199.3">5</text>
<text x="235.9" y="217">1</text>
<text x="235.9" y="220.5">2</text>
<text x="239.4" y="218.7">1</text>
<text x="235.9" y="224">3</text>
<text x="235.9" y="227.5">4</text>
<text x="239.4" y="222.2">2</text>
<text x="239.4" y="225.8">3</text>
<text x="236.1" y="231.1">5</text>
<text x="238.8" y="232.5">5</text>
<text x="239.4" y="229.3">4</text>
<text x="313.4" y="232.8">NC</text>
<text x="319.4" y="231.1">3</text>
<text x="61.1" y="238.1">9</text>
<text x="236.1" y="234.6">6</text>
<text x="236.1" y="238.1">7</text>
<text x="238.8" y="236">6</text>
<text x="238.8" y="239.5">7</text>
<text x="302.3" y="239.9">CATHODE</text>
<text x="306.5" y="236.4">ANODE</text>
<text x="319.4" y="238.1">1</text>
<text x="319.4" y="234.6">2</text>
<text x="59.1" y="245.2">10</text>
<text x="81.5" y="241.7">8</text>
<text x="101.4" y="241.7">13</text>
<text x="123.8" y="245.2">14</text>
<text x="101.4" y="248.7">12</text>
</g>
<g font-size="3.2" fill="#f00">
<text x="72" y="47.6" transform="rotate(-90 72 47.6)">4</text>
<text x="72" y="70" transform="rotate(-90 72 70)">11</text>
<text x="72" y="178.2" transform="rotate(-90 72 178.2)">4</text>
<text x="332.1" y="190.5">VDD</text>
<text x="340.6" y="188.7">8</text>
<text x="72" y="200.5" transform="rotate(-90 72 200.5)">11</text>
</g>
<g font-size="3.2">
<text x="310" y="199.3">4</text>
<text x="313.5" y="201.1">-VSS</text>
</g>
<g font-size="2.5" fill="#00f">
<text x="335.3" y="45.9">1</text>
<text x="368.7" y="42.3">6</text>
<text x="335.3" y="52.9">3</text>
<text x="368.7" y="49.4">5</text>
<text x="368.7" y="56.4">4</text>
</g>
</svg>
